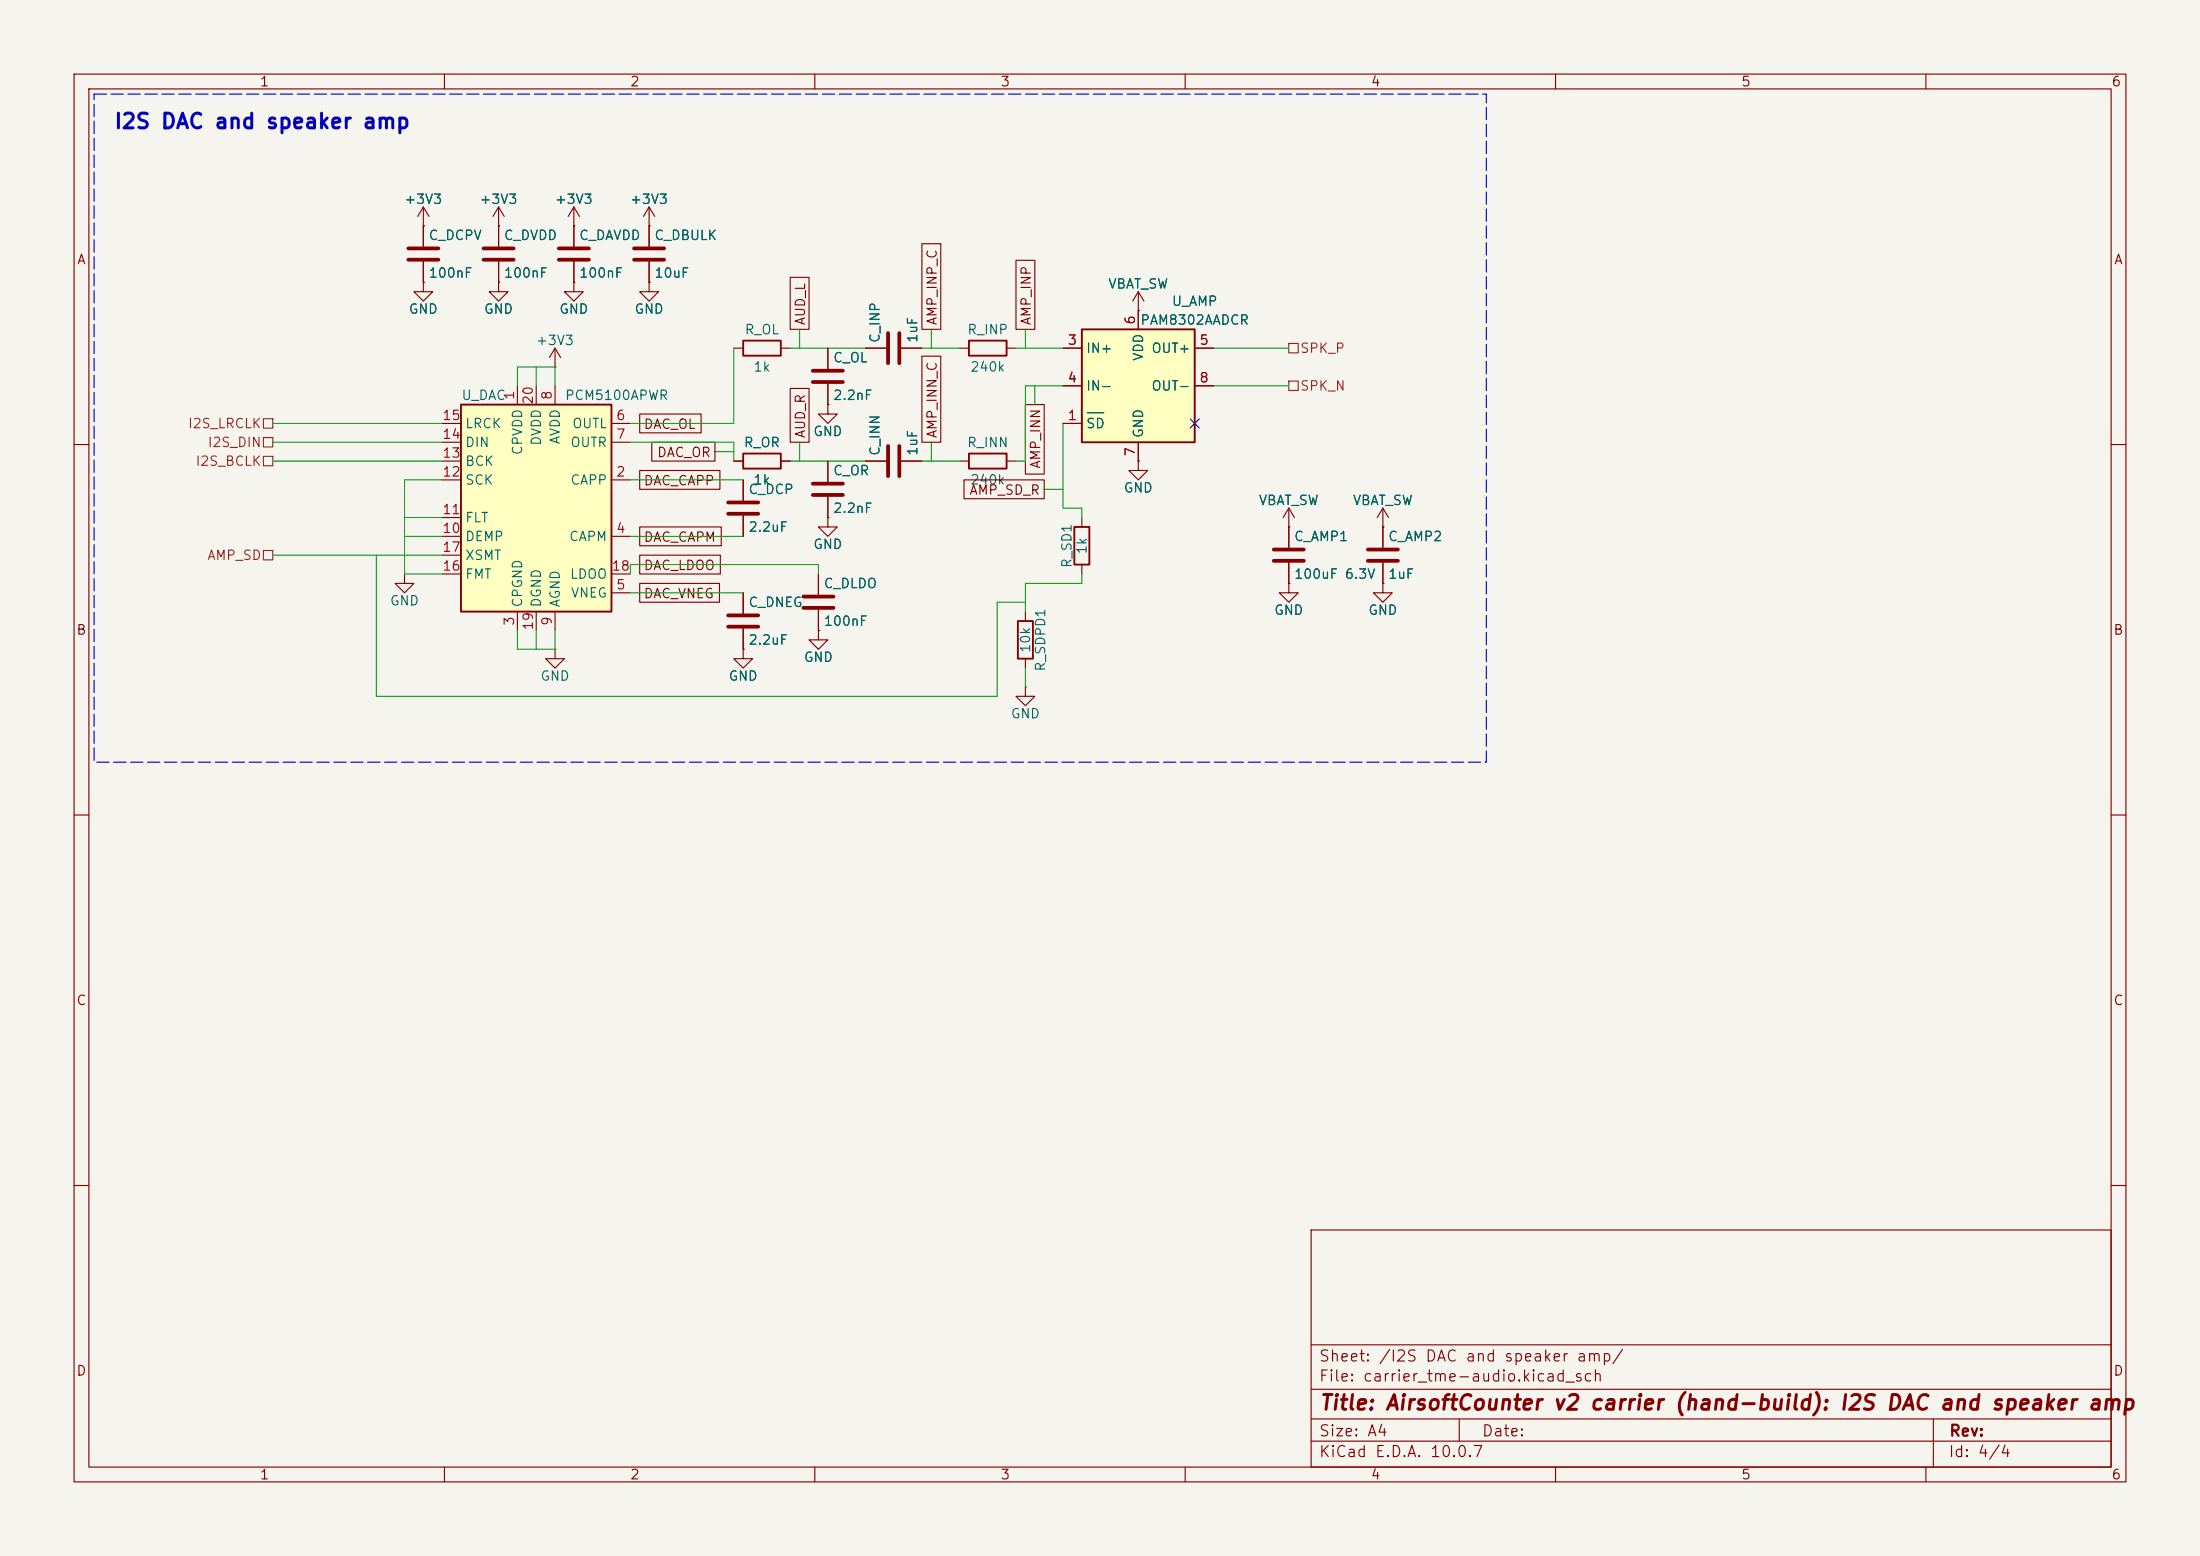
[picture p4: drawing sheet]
<svg xmlns="http://www.w3.org/2000/svg" width="297mm" height="210mm" viewBox="0 0 297 210" stroke-linecap="round" stroke-linejoin="round" font-family="sans-serif">
<path d="M0 0h297v210h-297z" fill="#f5f4ef" stroke="#f5f4ef" stroke-width=".14"/>
<g fill="none" stroke="#840000" stroke-width=".15">
<path d="M10 10h277v190h-277zM12 12h273v186h-273zM60 10v2M110 10v2M160 10v2M210 10v2M260 10v2M77.5 30.5h.1M77.5 38.1v1.3h1.2l-1.2 1.2-1.3-1.2h1.3M77.5 38.1h.1M77.5 27.9l-.8 1.3M77.5 27.9l.7 1.3"/>
<path d="M77.5 27.9v5.4M77.5 35.3v2.8M87.6 30.5h.1M87.6 27.9v5.4M87.6 35.3v2.8M87.6 27.9l-.7 1.3M87.6 27.9l.8 1.3M74.9 49.5h.1M74.9 47l-.7 1.3M74.9 47l.8 1.3M74.9 47v2.5M129.5 47h1.3"/>
<path d="M135.9 47h1.3M10 60h2M129.5 62.2h1.3M135.9 62.2h1.3M285 60h2M138.4 82.6v1.2M138.4 88.9v1.3M10 110h2M285 110h2M10 160h2M177 166h108v32h-108zM285 160h2"/>
<path d="M60 198v2M110 198v2M160 198v2M177 194.5h108M177 191.5h108M177 187.5h108M177 181.5h108M197 191.5v3M210 198v2M260 198v2M261 191.5v6.5"/>
</g>
<path d="M130.8 46h5.1v2h-5.1zM130.8 61.2h5.1v2h-5.1zM137.4 83.8h2v5.1h-2z" fill="none" stroke="#840000" stroke-width=".25"/>
<path d="M75.4 33.5h4.1M75.4 35.1h4.1M85.6 33.5h4.1M85.6 35.1h4.1" fill="none" stroke="#840000" stroke-width=".51"/>
<path d="M62.2 54.6h20.3v28h-20.3z" fill="#ffffc2"/>
<path d="M62.2 54.6h20.3v28h-20.3zM100.3 46h5.1v2h-5.1zM100.3 61.2h5.1v2h-5.1zM145 71.1h2.1v5.1h-2.1z" fill="none" stroke="#840000" stroke-width=".25"/>
<g fill="none" stroke="#840000" stroke-width=".15">
<path d="M87.6 38.1v1.3h1.3l-1.3 1.2-1.2-1.2h1.2M87.6 38.1h.1M153.7 39.4l-.8 1.2M153.7 39.4l.7 1.2M153.7 39.4v2.5M59.7 57.2h2.5M59.7 59.7h2.5M69.8 52.1v2.5M72.4 52.1v2.5M74.9 52.1v2.5M82.5 57.2h2.6M82.5 59.7h2.6"/>
<path d="M99.1 47h1.2M105.4 47h1.3M111.8 54.6v1.3h1.2l-1.2 1.3-1.3-1.3h1.3M111.8 54.6h.1M111.8 47v2.8M111.8 51.8v2.8M116.8 47h2.8M121.7 47h2.8M153.7 41.9h.1M54.6 77.5v1.2h1.3l-1.3 1.3-1.3-1.3h1.3M54.6 77.5h.1M59.7 64.8h2.5"/>
<path d="M59.7 72.4h2.5M59.7 69.9h2.5M59.7 62.2h2.5M59.7 77.5h2.5M59.7 74.9h2.5M82.5 64.8h2.6M82.5 72.4h2.6M82.5 77.5h2.6M99.1 62.2h1.2M100.3 64.8v2.8M100.3 69.6v2.8M105.4 62.2h1.3"/>
<path d="M110.5 77.5v2.8M111.8 69.9v1.2h1.2l-1.2 1.3-1.3-1.3h1.3M111.8 69.9h.1M111.8 62.2v2.8M111.8 67.1v2.8M116.8 62.2h2.8M121.7 62.2h2.8M146 69.9v1.2M146 76.2v1.3M153.7 62.2v1.3h1.2l-1.2 1.3-1.3-1.3h1.3M153.7 62.2h.1M174 71.1h.1"/>
<path d="M174 78.7v1.3h1.3l-1.3 1.3-1.3-1.3h1.3M174 78.7h.1M174 68.6l-.8 1.3M174 68.6l.8 1.3M174 68.6v5.3M174 75.9v2.8M186.7 71.1h.1M186.7 78.7v1.3h1.3l-1.3 1.3-1.3-1.3h1.3M186.7 78.7h.1M186.7 68.6l-.8 1.3M186.7 68.6l.8 1.3M186.7 68.6v2.5"/>
<path d="M69.8 82.6v2.5M72.4 82.6v2.5M74.9 87.6v1.3h1.3l-1.3 1.3-1.2-1.3h1.2M74.9 87.6h.1M74.9 82.6v2.5M82.5 80h2.6M100.3 87.6v1.3h1.3l-1.3 1.3-1.2-1.3h1.2M100.3 87.6h.1M100.3 80v2.8M100.3 84.8v2.8M110.5 85.1v1.3h1.3l-1.3 1.2-1.3-1.2h1.3M110.5 85.1h.1"/>
<path d="M110.5 82.3v2.8"/>
</g>
<g fill="none" stroke="#840000" stroke-width=".51">
<path d="M109.7 50h4.1M109.7 51.6h4.1M119.9 45v4M121.4 45v4M98.3 67.8h4.1M98.3 69.3h4.1M109.7 65.3h4.1M109.7 66.8h4.1M119.9 60.2v4.1M121.4 60.2v4.1M172 74.2h4M172 75.7h4"/>
<path d="M98.3 83.1h4.1M98.3 84.6h4.1M108.5 80.5h4M108.5 82h4"/>
</g>
<path d="M146 44.5h15.3v15.2h-15.3z" fill="#ffffc2"/>
<path d="M146 44.5h15.3v15.2h-15.3z" fill="none" stroke="#840000" stroke-width=".25"/>
<g fill="none" stroke="#840000" stroke-width=".15">
<path d="M57.1 38.1v1.3h1.3l-1.3 1.2-1.2-1.2h1.2M57.1 38.1h.1M57.1 30.5h.1M57.1 27.9v5.4M57.1 35.3v2.8M57.1 27.9l-.7 1.3M57.1 27.9l.8 1.3M67.3 38.1v1.3h1.3l-1.3 1.2-1.3-1.2h1.3M67.3 38.1h.1M67.3 30.5h.1M67.3 27.9v5.4M67.3 35.3v2.8"/>
<path d="M67.3 27.9l-.8 1.3M67.3 27.9l.8 1.3M77.5 38.1h.1M77.5 30.5h.1M77.5 30.5v2.8M77.5 35.3v2.8M87.6 38.1h.1M87.6 30.5h.1M87.6 30.5v2.8M87.6 35.3v2.8M106.7 37.4h2.5v7.1h-2.5zM124.5 32.9h2.5v11.6h-2.5z"/>
<path d="M137.2 35.1h2.5v9.4h-2.5zM86.4 55.9h8.2v2.5h-8.2zM88 59.7h8.5v2.5h-8.5zM106.7 52.4h2.5v7.3h-2.5zM111.8 54.6h.1M111.8 47v2.8M111.8 51.8v2.8M116.8 47h2.8M121.7 47h2.8M124.5 48.1h2.5v11.6h-2.5zM138.4 54.6h2.6v9.4h-2.6zM143.5 57.2h2.5"/>
<path d="M143.5 47h2.5M143.5 52.1h2.5M153.7 41.9h.1M153.7 41.9v2.6M153.7 59.7v2.5M161.3 47h2.5M161.3 52.1h2.5M86.4 63.5h10.8v2.5h-10.8zM86.4 71.1h11v2.6h-11zM86.4 74.9h10.8v2.6h-10.8zM86.4 78.7h10.7v2.6h-10.7zM99.1 62.2h1.2"/>
<path d="M100.3 64.8v2.8M100.3 69.6v2.8M105.4 62.2h1.3M110.5 77.5v2.8M111.8 69.9h.1M111.8 62.2v2.8M111.8 67.1v2.8M116.8 62.2h2.8M121.7 62.2h2.8M130.1 64.8h10.9v2.5h-10.9zM153.7 62.2h.1M174 71.1h.1"/>
<path d="M174 78.7h.1M174 71.1v2.8M174 75.9v2.8M186.7 71.1h.1M186.7 78.7h.1M186.7 71.1v2.8M186.7 75.9v2.8M100.3 87.6h.1M100.3 80v2.8M100.3 84.8v2.8M110.5 85.1h.1M110.5 82.3v2.8"/>
<path d="M138.4 92.7v1.3h1.3l-1.3 1.3-1.2-1.3h1.2M138.4 92.7h.1"/>
</g>
<path d="M146.8 55.7h2.2" fill="none" stroke="#006464" stroke-width=".15"/>
<path d="M55.1 33.5h4.1M55.1 35.1h4.1M65.3 33.5h4M65.3 35.1h4M184.7 74.2h4M184.7 75.7h4" fill="none" stroke="#840000" stroke-width=".51"/>
<path d="M35.6 56.5h1.2v1.3h-1.2zM35.6 59.1h1.2v1.2h-1.2zM174 46.4h1.3v1.2h-1.3zM174 51.4h1.3v1.3h-1.3zM35.6 74.3h1.2v1.3h-1.2zM35.6 61.6h1.2v1.3h-1.2z" fill="none" stroke="#725600" stroke-width=".15"/>
<g fill="none" stroke="#009600" stroke-width=".14">
<path d="M36.8 59.7h22.9M36.8 57.2h22.9M69.8 52.1v-2.6h5.1v2.6M72.4 49.5v2.6M85.1 59.7h14v2.5M99.1 47v10.2h-14M106.7 47h10.1M107.9 44.5v2.5M107.9 59.7v2.5M124.5 47h5M125.7 44.5v2.5M125.7 59.7v2.5"/>
<path d="M137.2 47h6.3M138.4 44.5v2.5M139.7 52.1v2.5M143.5 52.1h-5.1v10.1h-1.2M143.5 57.2v11.4h2.5v1.3M163.8 47h10.2M163.8 52.1h10.2M36.8 62.2h22.9M36.8 74.9h22.9M50.8 74.9v19.1h83.8v-12.7h3.8M54.6 72.4h5.1M54.6 69.9h5.1"/>
<path d="M59.7 64.8h-5.1v12.7h5.1M85.1 77.5v-1.3h25.4v1.3M85.1 72.4h15.2M85.1 64.8h15.2M96.5 61h2.6M106.7 62.2h10.1M124.5 62.2h5M141 66h2.5M146 77.5v1.2h-7.6v3.9M69.8 85.1v2.5h5.1v-2.5M72.4 85.1v2.5M85.1 80h15.2"/>
<path d="M138.4 90.2v2.5"/>
</g>
<path d="M160.7 56.5l1.2 1.3M161.9 56.5l-1.2 1.3" fill="none" stroke="#000084" stroke-width=".15"/>
<path d="M12.7 12.7h188v90.2h-188z" fill="none" stroke="#0000c2" stroke-width=".15" stroke-dasharray="1.7 .6"/>
<text font-size="2" fill="#0000c2" x="15.3" y="17.9">I2S DAC and speaker amp</text>
<text font-size="2" fill="#840000" x="178" y="190.8">Title: AirsoftCounter v2 carrier (hand-build): I2S DAC and speaker amp</text>
<g font-size="1.5" fill="#840000">
<text x="178" y="184.1">Sheet: /I2S DAC and speaker amp/</text>
<text x="178" y="186.8">File: carrier_tme-audio.kicad_sch</text>
<text x="178" y="197">KiCad E.D.A. 10.0.7</text>
<text x="178" y="194.2">Size: A4</text>
<text x="200" y="194.2">Date:</text>
<text x="263" y="197">Id: 4/4</text>
<text x="263" y="194.2">Rev:</text>
</g>
<g font-size="1.3" fill="#840000">
<text x="35" y="12">1</text>
<text x="85" y="12">2</text>
<text x="135" y="12">3</text>
<text x="185" y="12">4</text>
<text x="235" y="12">5</text>
<text x="285" y="12">6</text>
<text x="10.3" y="36">A</text>
<text x="285.3" y="36">A</text>
<text x="109" y="44" transform="rotate(-90 109 44)">AUD_L</text>
<text x="126.8" y="44" transform="rotate(-90 126.8 44)">AMP_INP_C</text>
<text x="139.5" y="44" transform="rotate(-90 139.5 44)">AMP_INP</text>
<text x="86.8" y="58.2">DAC_OL</text>
<text x="109" y="59.2" transform="rotate(-90 109 59.2)">AUD_R</text>
<text x="126.8" y="59.2" transform="rotate(-90 126.8 59.2)">AMP_INN_C</text>
<text x="86.8" y="65.8">DAC_CAPP</text>
<text x="88.6" y="62">DAC_OR</text>
<text x="140.8" y="63.4" transform="rotate(-90 140.8 63.4)">AMP_INN</text>
<text x="130.8" y="67.1">AMP_SD_R</text>
<text x="86.8" y="73.4">DAC_CAPM</text>
<text x="86.8" y="77.3">DAC_LDOO</text>
<text x="86.8" y="81.1">DAC_VNEG</text>
<text x="10.2" y="86">B</text>
<text x="285.2" y="86">B</text>
<text x="10.2" y="136">C</text>
<text x="285.2" y="136">C</text>
<text x="10.2" y="186">D</text>
<text x="285.2" y="186">D</text>
<text x="35" y="200">1</text>
<text x="85" y="200">2</text>
<text x="135" y="200">3</text>
<text x="185" y="200">4</text>
<text x="235" y="200">5</text>
<text x="285" y="200">6</text>
</g>
<g font-size="1.3" fill="#006464">
<text x="54.5" y="27.8">+3V3</text>
<text x="64.6" y="27.8">+3V3</text>
<text x="74.8" y="27.8">+3V3</text>
<text x="85" y="27.8">+3V3</text>
<text x="57.8" y="32.7">C_DCPV</text>
<text x="67.9" y="32.7">C_DVDD</text>
<text x="78.1" y="32.7">C_DAVDD</text>
<text x="88.2" y="32.7">C_DBULK</text>
<text x="57.8" y="37.8">100nF</text>
<text x="67.9" y="37.8">100nF</text>
<text x="78.1" y="37.8">100nF</text>
<text x="88.2" y="37.8">10uF</text>
<text x="149.5" y="39.3">VBAT_SW</text>
<text x="158.1" y="41.6">U_AMP</text>
<text x="55.1" y="42.7">GND</text>
<text x="65.2" y="42.7">GND</text>
<text x="72.3" y="46.9">+3V3</text>
<text x="75.4" y="42.7">GND</text>
<text x="85.6" y="42.7">GND</text>
<text x="100.4" y="45.4">R_OL</text>
<text x="119.1" y="46.4" transform="rotate(-90 119.1 46.4)">C_INP</text>
<text x="124.2" y="46.4" transform="rotate(-90 124.2 46.4)">1uF</text>
<text x="130.5" y="45.4">R_INP</text>
<text x="146.5" y="48">IN+</text>
<text x="153.8" y="44.1">PAM8302AADCR</text>
<text x="155.4" y="48">OUT+</text>
<text x="101.6" y="50.5">1k</text>
<text x="112.4" y="49.2">C_OL</text>
<text x="130.9" y="50.5">240k</text>
<text x="146.5" y="53">IN-</text>
<text x="154.6" y="48.8" transform="rotate(-90 154.6 48.8)">VDD</text>
<text x="155.4" y="53">OUT-</text>
<text x="62.2" y="54.3">U_DAC</text>
<text x="62.7" y="58.1">LRCK</text>
<text x="76.2" y="54.3">PCM5100APWR</text>
<text x="77.2" y="58.1">OUTL</text>
<text x="109.7" y="59.2">GND</text>
<text x="112.4" y="54.3">2.2nF</text>
<text x="146.5" y="58.1">SD</text>
<text x="154.6" y="59.2" transform="rotate(-90 154.6 59.2)">GND</text>
<text x="62.7" y="65.7">SCK</text>
<text x="62.7" y="63.2">BCK</text>
<text x="62.7" y="60.7">DIN</text>
<text x="70.8" y="61.5" transform="rotate(-90 70.8 61.5)">CPVDD</text>
<text x="73.4" y="60.2" transform="rotate(-90 73.4 60.2)">DVDD</text>
<text x="75.9" y="60.1" transform="rotate(-90 75.9 60.1)">AVDD</text>
<text x="76.9" y="65.7">CAPP</text>
<text x="76.9" y="60.7">OUTR</text>
<text x="100.3" y="60.7">R_OR</text>
<text x="101.6" y="65.7">1k</text>
<text x="112.4" y="64.5">C_OR</text>
<text x="119.1" y="61.6" transform="rotate(-90 119.1 61.6)">C_INN</text>
<text x="124.2" y="61.6" transform="rotate(-90 124.2 61.6)">1uF</text>
<text x="130.5" y="60.7">R_INN</text>
<text x="130.9" y="65.7">240k</text>
<text x="62.7" y="70.8">FLT</text>
<text x="100.9" y="67">C_DCP</text>
<text x="112.4" y="69.5">2.2nF</text>
<text x="151.6" y="66.8">GND</text>
<text x="169.8" y="68.5">VBAT_SW</text>
<text x="182.5" y="68.5">VBAT_SW</text>
<text x="62.7" y="73.4">DEMP</text>
<text x="62.7" y="75.9">XSMT</text>
<text x="76.7" y="73.4">CAPM</text>
<text x="100.9" y="72.1">2.2uF</text>
<text x="109.7" y="74.4">GND</text>
<text x="145" y="76.8" transform="rotate(-90 145 76.8)">R_SD1</text>
<text x="147" y="74.9" transform="rotate(-90 147 74.9)">1k</text>
<text x="174.6" y="73.4">C_AMP1</text>
<text x="187.3" y="73.4">C_AMP2</text>
<text x="52.5" y="82">GND</text>
<text x="62.7" y="78.4">FMT</text>
<text x="70.8" y="82.1" transform="rotate(-90 70.8 82.1)">CPGND</text>
<text x="73.4" y="82.1" transform="rotate(-90 73.4 82.1)">DGND</text>
<text x="75.9" y="82.1" transform="rotate(-90 75.9 82.1)">AGND</text>
<text x="76.9" y="78.4">LDOO</text>
<text x="77" y="81">VNEG</text>
<text x="100.9" y="82.2">C_DNEG</text>
<text x="111.1" y="79.7">C_DLDO</text>
<text x="171.9" y="83.3">GND</text>
<text x="174.6" y="78.4">100uF 6.3V</text>
<text x="184.6" y="83.3">GND</text>
<text x="187.3" y="78.4">1uF</text>
<text x="100.9" y="87.3">2.2uF</text>
<text x="108.4" y="89.7">GND</text>
<text x="111.1" y="84.8">100nF</text>
<text x="139.4" y="88.2" transform="rotate(-90 139.4 88.2)">10k</text>
<text x="72.9" y="92.2">GND</text>
<text x="98.3" y="92.2">GND</text>
<text x="141.4" y="90.7" transform="rotate(-90 141.4 90.7)">R_SDPD1</text>
<text x="136.4" y="97.3">GND</text>
</g>
<g font-size="1.3" fill="#a90000">
<text x="144" y="46.9">3</text>
<text x="153.5" y="43.9" transform="rotate(-90 153.5 43.9)">6</text>
<text x="161.8" y="46.9">5</text>
<text x="144" y="51.9">4</text>
<text x="161.8" y="51.9">8</text>
<text x="59.6" y="59.6">14</text>
<text x="59.6" y="57">15</text>
<text x="69.7" y="54.1" transform="rotate(-90 69.7 54.1)">1</text>
<text x="72.3" y="54.7" transform="rotate(-90 72.3 54.7)">20</text>
<text x="74.8" y="54.1" transform="rotate(-90 74.8 54.1)">8</text>
<text x="83.1" y="57">6</text>
<text x="83.1" y="59.6">7</text>
<text x="144" y="57">1</text>
<text x="59.6" y="64.6">12</text>
<text x="59.6" y="62.1">13</text>
<text x="83.1" y="64.6">2</text>
<text x="153.5" y="61.7" transform="rotate(-90 153.5 61.7)">7</text>
<text x="59.6" y="69.7">11</text>
<text x="59.6" y="72.3">10</text>
<text x="59.6" y="77.3">16</text>
<text x="59.6" y="74.8">17</text>
<text x="82.5" y="77.3">18</text>
<text x="83.1" y="72.3">4</text>
<text x="83.1" y="79.9">5</text>
<text x="69.7" y="84.6" transform="rotate(-90 69.7 84.6)">3</text>
<text x="72.3" y="85.2" transform="rotate(-90 72.3 85.2)">19</text>
<text x="74.8" y="84.6" transform="rotate(-90 74.8 84.6)">9</text>
</g>
<g font-size="1.3" fill="#725600">
<text x="175.4" y="48">SPK_P</text>
<text x="175.4" y="53">SPK_N</text>
<text x="25.3" y="58.1">I2S_LRCLK</text>
<text x="26.3" y="63.2">I2S_BCLK</text>
<text x="27.9" y="60.7">I2S_DIN</text>
<text x="27.9" y="75.9">AMP_SD</text>
</g>
</svg>
